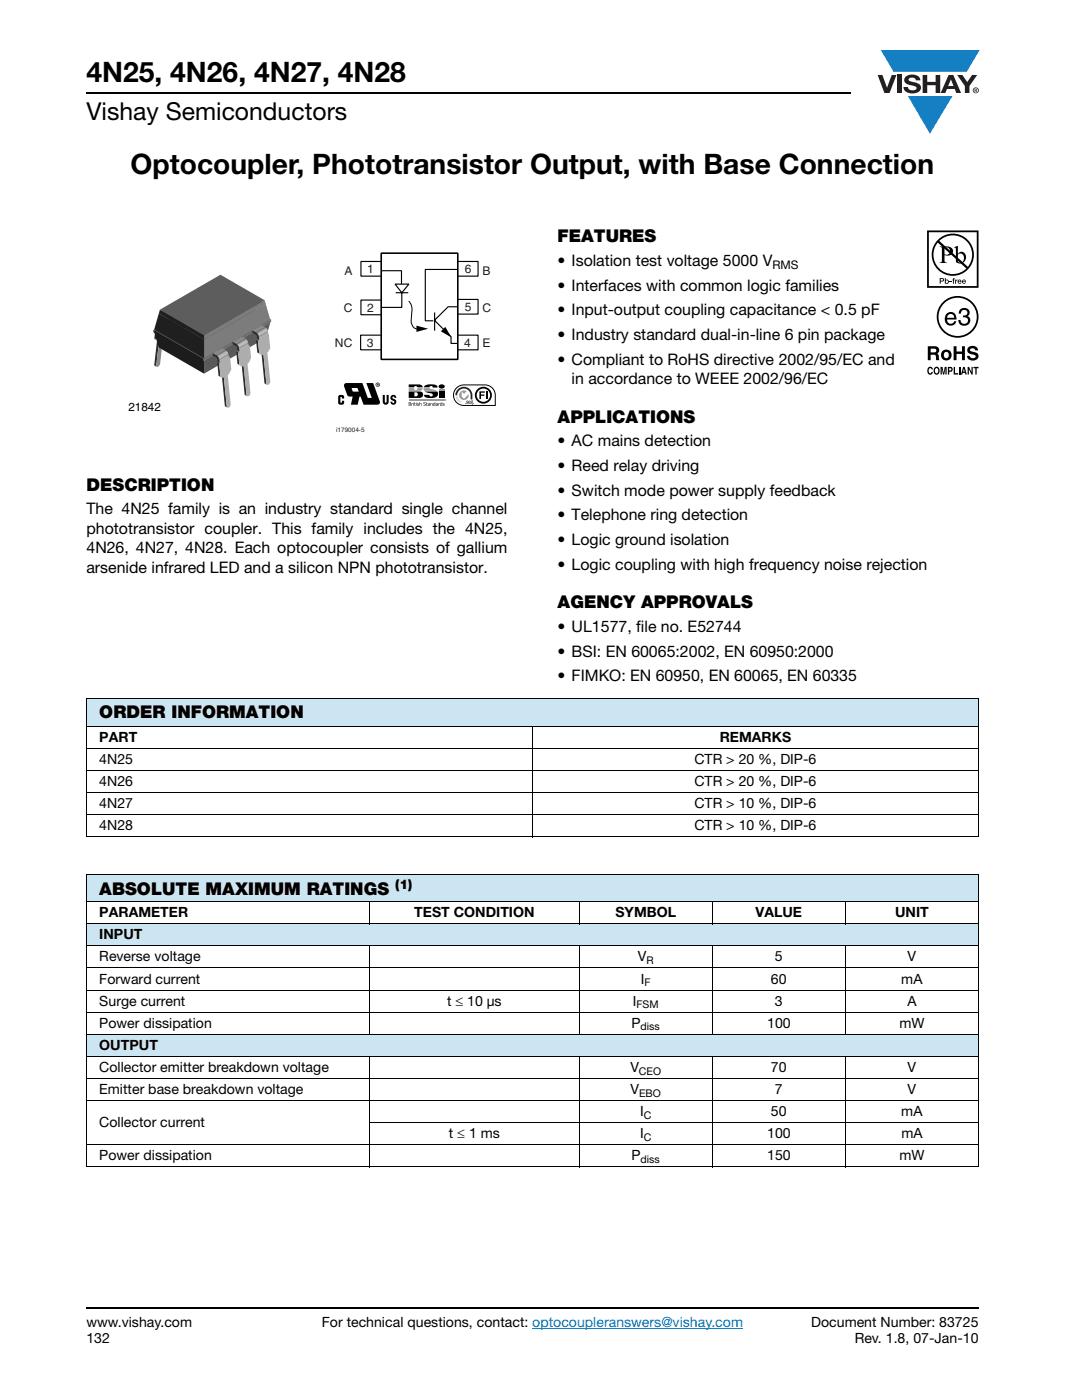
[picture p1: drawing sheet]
<svg xmlns="http://www.w3.org/2000/svg" width="216mm" height="279mm" viewBox="0 0 216 279" stroke-linecap="round" stroke-linejoin="round" font-family="sans-serif">
<g fill="#147fc3">
<path d="M175.8 10h19.7l-2.6 4.4h-3.8h-10.8z"/>
<path d="M181.2 19.2h8.8l-4.4 7.5z"/>
</g>
<g fill="#231f20">
<path d="M175.1 15h1l.9 2.5 .9-2.5h1l-1.4 3.6h-1z"/>
<path d="M179 15h.9v3.6h-.9z"/>
<path d="M180.8 15.3a2.1 2.1 0 0 1 2.7 .3l.1 .4h-.8a.79 .79 0 0 0-.7-.5 .79 .79 0 0 0-.8 .4l.2 .3 1 .2a1.08 1.08 0 0 1 1.3 1.1 1.08 1.08 0 0 1-1.1 1.1 1.73 1.73 0 0 1-2.4-1.2h.9a.96 .96 0 0 0 .8 .6 .96 .96 0 0 0 .9-.4 1.31 1.31 0 0 0-1.2-.6 1.03 1.03 0 0 1-1.1-.6 1.03 1.03 0 0 1 .2-1.1z"/>
<path d="M184.1 15h.9v1.3h1.7v-1.3h.9v3.6h-.9v-1.6h-1.7v1.6h-.9z"/>
<path d="M191 15h1l1 1.4 1-1.4h1l-1.6 2.2v1.4h-.9v-1.4z"/>
<path d="M189.7 15.8l.6 1.4h-1.1zM189.3 15l-1.6 3.6h.9l.4-.8h1.5l.3 .8h1l-1.6-3.6z"/>
<path d="M194.2 18a.5 .5 0 0 1 1 0 .5 .5 0 0 1-1 0zM194.1 18a.6 .6 0 0 0 1.2 0 .6 .6 0 0 0-1.2 0z"/>
<path d="M194.6 17.8h.2v.2h-.2zM194.5 17.7v.7h.1v-.3l.4 .3-.2-.3 .2-.2-.1-.2z"/>
</g>
<path d="M106.2 265.1h42.1" fill="none" stroke="#007ec4" stroke-width=".2"/>
<path d="M17.3 18.6h152.5M17.3 261h178" fill="none" stroke="#000" stroke-width=".36"/>
<path d="M66.8 50.4h32.1v36.2h-32.1z" fill="#fff"/>
<path d="M76.1 50.5h15.2v21.2h-15.2z" fill="none" stroke="#000" stroke-width=".32"/>
<g fill="none" stroke="#000" stroke-width=".23">
<path d="M76.1 52.2h-4.1v2.9h4.1M76.1 54h4v2.7M76.1 59.9h-4.1v2.9h4.1M78.8 56.7h2.8l-1.4 1.7zM79 58.4h2.5M80.2 58.4v2.9h-4.1M91.3 53.8h-6.4v10.2h1.6M91.3 52.2h4.1v2.9h-4.1M91.3 59.8h4.1v2.9h-4.1M76 66.9h-4v2.9h4M86.7 62.4v3.6M91.3 61.2h-1.9l-2.7 2.7 3.3 3.3v1.3h1.3"/>
<path d="M91.3 66.9h4.1v2.9h-4.1"/>
</g>
<path d="M81.6 60.1a3.7 3.7 0 0 1 .5 3.4 1.71 1.71 0 0 0 1.7 2.2l.4 .1" fill="none" stroke="#000" stroke-width=".2"/>
<g fill="#000">
<path d="M67.6 78.9a.63 .63 0 0 1 .8-.1 .63 .63 0 0 1 .3 .7h-.5v-.2h-.3v1h.3v-.3h.5v.5a.67 .67 0 0 1-1.2-.1v-1.2zM78.1 78.9l.4-.1 .5 .3 .1 .3h-.4l-.2-.3-.2 .1 .1 .4a.65 .65 0 0 1 .7 .6l-.1 .3a.6 .6 0 0 1-1 0l-.1-.3h.4l.2 .2 .2-.1-.2-.3a.66 .66 0 0 1-.6-.6zM81.6 76.7h2.1a.67 .67 0 0 1 .7 .6h-1.1l-.3-.2h-.3v.2h-1.1zM83.1 65l2.4 .6-2.4 .6zM84.8 77a2.48 2.48 0 0 1 2.5 .1v.2h-.9l-.2-.2-.2-.1-.3 .3h-1.1zM84.8 78.1h2.5l.1 .3a.89 .89 0 0 1-1.2 1 1.24 1.24 0 0 1-1.6-.6h1.1l.1 .3h.2l.3-.2a.49 .49 0 0 0-.7-.5zM87.6 78.1h1.1v1.3h-1.1zM88 66.1l.9-.9 1.2 2.1zM87.6 76.9a.71 .71 0 0 1 1.2 .2 .66 .66 0 0 1-.7 .4 .66 .66 0 0 1-.6-.4zM88.9 79.7v.2h.1zM76.4 78.8h.4v1.4l.2 .2 .1-.2v-1.4h.5l-.1 1.7a.6 .6 0 0 1-.6 .3 .6 .6 0 0 1-.5-.5zM82.1 80.5h.3l-.2 .1v.4z"/>
<path d="M82.7 80.3l.3 .2h-.2v.4l.2 .1-.3-.1zM83.3 80.5h.3l-.3 .1a.19 .19 0 0 1 .3 .2 .19 .19 0 0 1-.2 .2 .19 .19 0 0 1-.2-.1h.3l-.3-.2zM83.7 80.2l.1 .3h.2l.1 .5-.2-.5-.2 .5zM84.6 80.3h.2l.1 .1a.18 .18 0 0 0-.2-.1 .18 .18 0 0 0-.1 .3 .18 .18 0 0 0 .3 0 .23 .23 0 0 1-.1 .4 .23 .23 0 0 1-.3-.2v.1a.17 .17 0 0 0 .3 0 .17 .17 0 0 0 0-.3 .17 .17 0 0 0-.2 0zM85.1 80.3l.2 .2h-.1v.4l.1 .1-.2-.1zM85.9 80.5h.4v.5l-.2-.5-.2 .5zM87.5 80.5h.3l-.2 .1v.4zM88.4 80.5h.3l-.3 .1a.19 .19 0 0 1 .3 .2 .19 .19 0 0 1-.1 .2 .19 .19 0 0 1-.3-.1h.3l-.2-.2z"/>
<path d="M70.1 77.4h1.2l.3 .8h-1.2zM68.8 76.5l-.1 .6 .6 1.7 .3 .3h.8l-.4 1.7h1.4l.3-1.7h.3l.5 1.7h2.9l.3-.3 .1-.4-1.4-3.7h-1.3l1.1 3h-.8l-1.1-3z"/>
<path d="M75.1 76.8a.32 .32 0 0 1 .6 0 .32 .32 0 0 1-.6 0zM74.9 76.8a.45 .45 0 0 0 .9 0 .45 .45 0 0 0-.9 0z"/>
<path d="M75.3 76.6l.1 .1zM75.2 76.5v.5l.1-.2 .3 .2-.1-.4z"/>
<path d="M82.7 78.3l.6 .1 .1 .3-.3 .4h-.4zM81.6 78.1v1.3h2.1a.67 .67 0 0 0 .7-.7l-.2-.5-.5-.1z"/>
<path d="M88.8 79.8a.11 .11 0 0 1 .2 0 .11 .11 0 0 1-.2 0zM88.8 79.8a.15 .15 0 0 0 .3 0 .15 .15 0 0 0-.3 0z"/>
<path d="M81.6 80.6v.3a.16 .16 0 0 0 .3 0 .16 .16 0 0 0-.1-.3zM81.6 80.4v.2l.3-.1v-.1zM81.6 80.3l.4 .1-.1 .6h-.3z"/>
<path d="M82.5 80.5l.1 .5zM82.5 80.3l.1 .1z"/>
<path d="M83 80.5l.1 .5zM83 80.3l.1 .1z"/>
<path d="M85.5 80.8v.1h.2v-.2zM85.4 80.5h.4v.5l-.2-.1a.21 .21 0 0 1-.2 0 .21 .21 0 0 1 0-.3 .21 .21 0 0 1 .3 0z"/>
<path d="M86.5 80.6a.18 .18 0 0 0 0 .2 .18 .18 0 0 0 .2 .1l.1-.3zM86.5 80.5h.3v-.3v.8v-.1a.25 .25 0 0 1-.4 0 .25 .25 0 0 1 .1-.4z"/>
<path d="M87 80.8l.1 .1h.2v-.2zM87 80.5h.3l.1 .5-.2-.1a.21 .21 0 0 1-.3 0 .21 .21 0 0 1 .1-.3 .21 .21 0 0 1 .3 0z"/>
<path d="M87.9 80.6a.18 .18 0 0 0 0 .2 .18 .18 0 0 0 .2 .1v-.3zM87.9 80.5h.2l.1-.3v.8l-.1-.1a.25 .25 0 0 1-.3 0 .25 .25 0 0 1 .1-.4z"/>
</g>
<path d="M81.6 79.8h7.1" fill="none" stroke="#999" stroke-width=".27"/>
<g fill="#999">
<path d="M87.6 77.7h1.1v.3h-1.1z"/>
<path d="M84.5 77.5h1.2l1.4 .5h-2.4z"/>
<path d="M81.6 77.5h1.1v.3h.4l.2-.3h1.1l-.2 .3-.5 .2h-2.1z"/>
</g>
<g fill="#000">
<path d="M95.7 78.1h1v.3h-.7v.3h.7v.3h-.7v.6h-.3zM96.9 78.1h.3v1.5h-.3z"/>
<path d="M95.1 78.9a1.35 1.35 0 0 1 2.7 0 1.35 1.35 0 0 1-2.7 0zM94.8 78.9a1.69 1.69 0 0 0 3.3 0 1.69 1.69 0 0 0-3.3 0z"/>
</g>
<circle cx="92.6" cy="78.9" r=".96" fill="#999"/>
<path d="M92.3 78.6l.3 .2 .6-.6 .3 .3-.9 .9-.3-.3z" fill="#fff"/>
<path d="M92.3 78.6l.3 .2 .6-.6 .2 .3-.8 .9-.3-.3z" fill="none" stroke="#fff" stroke-width=".32"/>
<path d="M91.4 77.7a1.7 1.7 0 0 1 1.8-.4 1.7 1.7 0 0 1 1.1 1.6v.8h-.4a1.71 1.71 0 0 0-.9-2.1 1.34 1.34 0 0 0-1.8 1.3h-.3v-.5z" fill="#262626"/>
<g fill="#999">
<path d="M91.4 80l.2-.2-.2 .3 .3-.2-.2 .2z"/>
<path d="M91.7 80l.2 .1-.1-.1-.1 .2h.1l-.1 .1z"/>
<path d="M91.9 80.1h.2l-.2 .3z"/>
<path d="M91.1 79l.1 .1zM90.9 79h.3v.1z"/>
<path d="M91.1 79.3h.1zM91 79.3l.3-.1v.2l-.3 .1 .1-.2z"/>
<path d="M91.1 79.6l.2-.1zM91.1 79.5h.3l-.3 .2z"/>
<path d="M91.2 79.8l.3-.1zM91.2 79.8l.3-.1-.2 .2z"/>
</g>
<g fill="#262626">
<path d="M93.1 80h.3v.1h-.2l.2 .2v.2h-.3l-.1-.1h.3l-.2-.2z"/>
<path d="M93.5 80h.3v.1l-.2-.1v.2l.1 .3-.1-.3h.2v.3h-.3z"/>
<path d="M93.9 80h.3v.1h-.2l.2 .2v.2h-.3v-.1h.2l-.2-.2z"/>
</g>
<g fill="#999">
<path d="M94.2 79.9l.1 .8z"/>
<path d="M92.7 80.5l1.8 .1z"/>
</g>
<path d="M91.1 77.4l.9-.5 .6-.1h4.2a2.06 2.06 0 0 1 2 2.1v2h-6.2a2.05 2.05 0 0 1-1.9-1.2 2.05 2.05 0 0 1 .4-2.3z" fill="none" stroke="#000" stroke-width=".2"/>
<path d="M25.6 54.8h28.5v27.8h-28.5z" fill="#fff"/>
<path d="M39.3 63.1l.4 .2-.6 5.3-.4-.3z" fill="#2c2c2c"/>
<path d="M40.9 59.4l.5 .3z" fill="#999"/>
<path d="M38.8 60.7l.4 .2-.3 2.3-.3-.3z" fill="#2c2c2c"/>
<path d="M38.8 60.7l.3-.2 .3 .3-.2 .1z" fill="#999"/>
<path d="M35.3 65.3l.4 .3-.6 5.3-.4-.3z" fill="#2c2c2c"/>
<path d="M39.5 60.3l1.9-1.1-.3 2.9-.7 .8-.6 5.3-.5 .5-.2-.1 .6-5.3-.3 .2-.5-.3 .3-2.3 .2-.1z" fill="#8b8b8b"/>
<path d="M39.1 60l1.9-1.1 .4 .3-1.9 1.1z" fill="#999"/>
<path d="M39.1 60l.4 .3-.1 .5-.3-.3z" fill="#2c2c2c"/>
<path d="M39.5 60.2l1.9-1.1z" fill="#323232"/>
<path d="M39.5 60.2l1.9-1.1z" fill="#3a3a3a"/>
<path d="M39.5 60.2l1.9-1.1z" fill="#414141"/>
<path d="M39.5 60.2l1.9-1z" fill="#484848"/>
<path d="M39.5 60.2l1.9-1z" fill="#4f4f4f"/>
<path d="M39.5 60.2l1.9-1z" fill="#565656"/>
<path d="M39.5 60.2l1.9-1z" fill="#5d5d5d"/>
<path d="M39.5 60.3l1.9-1.1z" fill="#646464"/>
<path d="M39.5 60.3l1.9-1.1z" fill="#6c6c6c"/>
<path d="M39.5 60.3l1.9-1.1z" fill="#737373"/>
<path d="M39.5 60.3l1.9-1.1z" fill="#7a7a7a"/>
<path d="M39.5 60.3l1.9-1.1z" fill="#818181"/>
<path d="M39.5 60.3l1.9-1.1z" fill="#888"/>
<path d="M39.5 60.3l1.9-1.1z" fill="#8f8f8f"/>
<path d="M39.1 59.9l.5 .3-.1 .1z" fill="#2c2c2c"/>
<path d="M39.3 59.7l2-1.1z" fill="#323232"/>
<path d="M39.4 59.7l1.9-1.1z" fill="#3a3a3a"/>
<path d="M39.4 59.7l1.9-1.1z" fill="#414141"/>
<path d="M39.5 59.7l1.9-1.1z" fill="#484848"/>
<path d="M39.5 59.7l1.9-1.1z" fill="#4f4f4f"/>
<path d="M39.5 59.7l1.9-1.1z" fill="#565656"/>
<path d="M39.5 59.7l1.9-1.1z" fill="#5d5d5d"/>
<path d="M39.6 59.7l1.9-1z" fill="#646464"/>
<path d="M39.6 59.7l1.9-1z" fill="#6c6c6c"/>
<path d="M39.6 59.7l1.9-1z" fill="#737373"/>
<path d="M39.6 59.8l1.9-1.1z" fill="#7a7a7a"/>
<path d="M39.7 59.8l1.8-1.1 .8 .4-1.9 1.1z" fill="#878787"/>
<path d="M40.4 60.2l1.9-1.1v.5l-1.9 1z" fill="#9e9e9e"/>
<path d="M39.2 59.7l.5 .1 .7 .4v.4l-1.3-.7z" fill="#2c2c2c"/>
<g fill="#999">
<path d="M37 61.7l.2-.1 .4 .3-.2 .1z"/>
<path d="M34.9 62.9l.2-.1 .4 .3-.2 .1z"/>
</g>
<g fill="#2c2c2c">
<path d="M34.9 62.9l.4 .3-.3 2.3-.4-.3z"/>
<path d="M31.4 67.6l.4 .3-.6 5.3-.4-.3z"/>
</g>
<path d="M35.2 62.3l1.8-1.1 .4 .3-1.9 1.1z" fill="#999"/>
<path d="M35.5 62.6l1.9-1.1v.5l.2-.1-.3 2.2-.8 1.1-.6 5.2-.6 .6-.2-.1 .6-5.3-.2 .1-.5-.2 .3-2.3 .2-.1z" fill="#8b8b8b"/>
<path d="M35.2 62.3l.3 .3v.5l-.4-.3z" fill="#2c2c2c"/>
<path d="M35.6 62.5l1.9-1.1z" fill="#323232"/>
<path d="M35.6 62.5l1.8-1.1z" fill="#3a3a3a"/>
<path d="M35.6 62.5l1.8-1.1z" fill="#414141"/>
<path d="M35.6 62.5l1.8-1.1z" fill="#484848"/>
<path d="M35.6 62.5l1.8-1.1z" fill="#4f4f4f"/>
<path d="M35.6 62.5l1.8-1.1z" fill="#565656"/>
<path d="M35.6 62.5l1.8-1z" fill="#5d5d5d"/>
<path d="M35.6 62.5l1.8-1z" fill="#646464"/>
<path d="M35.5 62.5l1.9-1z" fill="#6c6c6c"/>
<path d="M35.5 62.5l1.9-1z" fill="#737373"/>
<path d="M35.5 62.6l1.9-1.1z" fill="#7a7a7a"/>
<path d="M35.5 62.6l1.9-1.1z" fill="#818181"/>
<path d="M35.5 62.6l1.9-1.1z" fill="#888"/>
<path d="M35.5 62.6l1.9-1.1z" fill="#8f8f8f"/>
<path d="M35.2 62.2l.5 .3-.2 .1z" fill="#2c2c2c"/>
<path d="M35.3 62l2-1.1z" fill="#323232"/>
<path d="M35.4 62l1.9-1.1z" fill="#3a3a3a"/>
<path d="M35.5 62l1.9-1.1z" fill="#414141"/>
<path d="M35.5 62l1.9-1.1z" fill="#484848"/>
<path d="M35.5 62l1.9-1.1z" fill="#4f4f4f"/>
<path d="M35.6 62l1.9-1.1z" fill="#565656"/>
<path d="M35.6 62l1.9-1.1z" fill="#5d5d5d"/>
<path d="M35.6 62l1.9-1.1z" fill="#646464"/>
<path d="M35.6 62l1.9-1.1z" fill="#6c6c6c"/>
<path d="M35.7 62l1.9-1z" fill="#737373"/>
<path d="M35.7 62l1.9-1z" fill="#7a7a7a"/>
<path d="M35.3 62h.4l.7 .5v.4l-1.2-.7z" fill="#2c2c2c"/>
<path d="M35.7 62l1.9-1 .7 .4-1.9 1.1z" fill="#878787"/>
<path d="M36.4 62.5l1.9-1.1v.4l-1.9 1.1z" fill="#9e9e9e"/>
<g fill="#999">
<path d="M33 64l.2-.1 .4 .3-.2 .1z"/>
<path d="M31.1 65.1l.4 .3z"/>
</g>
<path d="M31.1 65.1l.4 .3-.3 2.4-.4-.2z" fill="#2c2c2c"/>
<path d="M31.6 64.9l1.9-1.1-.1 .5 .2-.1-.2 2.2-.9 1-.6 5.3-.5 .6-.2-.1 .6-5.3-.3 .1-.3-.2z" fill="#8b8b8b"/>
<path d="M31.2 64.6l1.9-1.1 .4 .3-1.9 1.1z" fill="#999"/>
<path d="M31.2 64.6l.4 .3-.1 .5-.4-.3z" fill="#2c2c2c"/>
<path d="M31.6 64.8l1.9-1.1z" fill="#323232"/>
<path d="M31.6 64.8l1.9-1.1z" fill="#3a3a3a"/>
<path d="M31.6 64.8l1.9-1.1z" fill="#414141"/>
<path d="M31.6 64.8l1.9-1.1z" fill="#484848"/>
<path d="M31.6 64.8l1.9-1.1z" fill="#4f4f4f"/>
<path d="M31.6 64.8l1.9-1.1z" fill="#565656"/>
<path d="M31.6 64.8l1.9-1.1z" fill="#5d5d5d"/>
<path d="M31.6 64.8l1.9-1.1z" fill="#646464"/>
<path d="M31.6 64.8l1.9-1.1z" fill="#6c6c6c"/>
<path d="M31.6 64.8l1.9-1z" fill="#737373"/>
<path d="M31.6 64.8l1.9-1z" fill="#7a7a7a"/>
<path d="M31.6 64.8l1.9-1z" fill="#818181"/>
<path d="M31.6 64.9l1.9-1.1z" fill="#888"/>
<path d="M31.6 64.9l1.9-1.1z" fill="#8f8f8f"/>
<path d="M31.2 64.5l.5 .3-.1 .1z" fill="#2c2c2c"/>
<path d="M31.4 64.3l1.9-1.1z" fill="#323232"/>
<path d="M31.5 64.3l1.9-1.1z" fill="#3a3a3a"/>
<path d="M31.5 64.3l1.9-1.1z" fill="#414141"/>
<path d="M31.6 64.3l1.9-1.1z" fill="#484848"/>
<path d="M31.6 64.3l1.9-1.1z" fill="#4f4f4f"/>
<path d="M31.6 64.3l1.9-1.1z" fill="#565656"/>
<path d="M31.6 64.3l1.9-1.1z" fill="#5d5d5d"/>
<path d="M31.7 64.3l1.9-1.1z" fill="#646464"/>
<path d="M31.7 64.3l1.9-1.1z" fill="#6c6c6c"/>
<path d="M31.7 64.3l1.9-1.1z" fill="#737373"/>
<path d="M31.7 64.3l1.9-1.1z" fill="#7a7a7a"/>
<path d="M31.7 64.3l1.9-1.1 .8 .5-1.9 1.1z" fill="#878787"/>
<path d="M31.3 64.3h.4l.8 .5v.4l-1.3-.7z" fill="#2c2c2c"/>
<path d="M32.5 64.8l1.9-1.1v.4l-1.9 1.1z" fill="#9e9e9e"/>
<path d="M40.7 72l13.2-7.7-.9 3.2-12.3 7.1z" fill="#5b5b5b"/>
<path d="M30.8 66.2l13.2-7.6 9.9 5.7-13.2 7.7z" fill="#5d5d5d"/>
<path d="M30.8 66.2l9.9 5.8v2.6l-9-5.3z" fill="#1c1c1c"/>
<path d="M30.6 65.8l13.5-7.8 10 5.8-13.5 7.8z" fill="#5d5d5d"/>
<path d="M30.6 65.8l10 5.8v.4l-10-5.7z" fill="#1c1c1c"/>
<path d="M40.7 67.7l12.3-7.1 .9 3.3-13.2 7.6z" fill="#7c7c7c"/>
<path d="M40.6 71.6l13.5-7.8v.4l-13.5 7.8z" fill="#6e6e6e"/>
<path d="M31.7 62.5l9 5.2v3.8l-9.9-5.7z" fill="#1f1f1f"/>
<path d="M31.7 62.5l12.3-7.1 9 5.2-12.3 7.1z" fill="#5d5d5d"/>
<path d="M44.9 81.1l.6 .3z" fill="#2b2b2b"/>
<path d="M44.3 75.1l.4 .2 .6 6-.4-.2z" fill="#2c2c2c"/>
<path d="M43.6 75l.8 .4z" fill="#2b2b2b"/>
<path d="M45.3 71.1l.2-.1 .4 .2-.2 .1z" fill="#737373"/>
<path d="M43.3 72.3l.4 .1 .3 2.8-.4-.2z" fill="#2c2c2c"/>
<path d="M43.3 72.3l.5 .1z" fill="#737373"/>
<path d="M42.5 70.5l1.8-1.1 .8 .5-1.9 1z" fill="#878787"/>
<path d="M43.4 71.7l1.8-1.1 .4 .1-1.9 1.1z" fill="#737373"/>
<path d="M43.7 71.8l1.9-1.1 .1 .6 .2-.1 .3 2.5-.5 1-.3 .1 .6 6-.2 .4-.3 .2-.2-.1-.6-6-.3 .1-.4-.2z" fill="#adadad"/>
<path d="M43.4 71.7l.3 .1 .1 .6-.4-.2z" fill="#2c2c2c"/>
<path d="M43.2 70.9l1.9-1z" fill="#7a7a7a"/>
<path d="M43.2 70.9l1.9-1z" fill="#818181"/>
<path d="M43.2 71l1.9-1.1z" fill="#888"/>
<path d="M43.3 71l1.8-1.1z" fill="#8f8f8f"/>
<path d="M43.3 71l1.9-1.1z" fill="#969696"/>
<path d="M43.3 71l1.9-1.1z" fill="#9e9e9e"/>
<path d="M43.3 71l1.9-1z" fill="#a5a5a5"/>
<path d="M43.3 71l1.9-1z" fill="#acacac"/>
<path d="M43.4 71.1l1.8-1.1z" fill="#b3b3b3"/>
<path d="M43.4 71.1l1.9-1.1z" fill="#bababa"/>
<path d="M43.4 71.1l1.9-1.1z" fill="#c1c1c1"/>
<path d="M43.4 71.1l1.9-1.1z" fill="#c8c8c8"/>
<path d="M43.4 71.1l1.9-1z" fill="#d0d0d0"/>
<path d="M43.4 71.1l1.9-1z" fill="#d7d7d7"/>
<path d="M43.4 71.1l1.9-1z" fill="#dedede"/>
<path d="M43.5 71.2l1.8-1.1z" fill="#e2e2e2"/>
<path d="M43.5 71.2l1.8-1.1z" fill="#e4e4e4"/>
<path d="M43.5 71.2l1.9-1.1z" fill="#e6e6e6"/>
<path d="M43.5 71.2l1.9-1.1z" fill="#e7e7e7"/>
<path d="M43.5 71.2l1.9-1.1z" fill="#e8e8e8"/>
<path d="M43.5 71.2l1.9-1z" fill="#e9e9e9"/>
<path d="M43.5 71.2l1.9-1z" fill="#eaeaea"/>
<path d="M43.5 71.2l1.9-1z" fill="#ebebeb"/>
<path d="M43.5 71.3l1.9-1.1z" fill="#ececec"/>
<path d="M43.6 71.3l1.8-1z" fill="#ededed"/>
<path d="M43.6 71.3l1.9-1z" fill="#eee"/>
<path d="M43.6 71.4l1.9-1.1z" fill="#ededed"/>
<g fill="#ececec">
<path d="M43.6 71.4l1.9-1z"/>
<path d="M43.6 71.5l1.9-1.1z"/>
</g>
<path d="M43.7 71.5l1.8-1.1z" fill="#ebebeb"/>
<path d="M43.7 71.5l1.8-1.1z" fill="#eaeaea"/>
<path d="M43.7 71.5l1.8-1.1z" fill="#e9e9e9"/>
<path d="M43.7 71.5l1.8-1z" fill="#e8e8e8"/>
<path d="M43.7 71.5l1.8-1z" fill="#e7e7e7"/>
<path d="M43.7 71.6l1.9-1.1z" fill="#e6e6e6"/>
<path d="M43.7 71.6l1.9-1.1z" fill="#e4e4e4"/>
<path d="M43.7 71.6l1.9-1.1z" fill="#e2e2e2"/>
<path d="M43.7 71.6l1.9-1.1z" fill="#dedede"/>
<path d="M43.7 71.6l1.9-1z" fill="#d7d7d7"/>
<path d="M43.7 71.7l1.9-1.1z" fill="#d0d0d0"/>
<path d="M43.7 71.7l1.9-1.1z" fill="#c8c8c8"/>
<path d="M43.7 71.7l1.9-1.1z" fill="#c1c1c1"/>
<path d="M43.7 71.7l1.9-1.1z" fill="#bababa"/>
<path d="M43.7 71.7l1.9-1z" fill="#b3b3b3"/>
<path d="M43.7 71.8l1.9-1.1z" fill="#acacac"/>
<path d="M43.7 71.8l1.9-1.1z" fill="#a5a5a5"/>
<path d="M42.5 70.5a1.7 1.7 0 0 1 1.2 1.3l-1.2-.8z" fill="#2c2c2c"/>
<g fill="#1f1f1f">
<path d="M31.9 61.8l2.8 1.6v.8l-3-1.7z"/>
<path d="M35.3 63.8l2.7 1.5v.9l-2.9-1.7z"/>
<path d="M34 63l2.8 1.6v.9l-3-1.7z"/>
</g>
<path d="M40.7 66.9l12.1-7 .2 .7-12.3 7.1z" fill="#7c7c7c"/>
<path d="M38 65.3l2.7 1.6v.8l-2.9-1.7z" fill="#1f1f1f"/>
<path d="M31.9 61.8l12.1-7 8.8 5.1-12.1 7z" fill="#5d5d5d"/>
<path d="M52.8 76.5l.6 .3z" fill="#2b2b2b"/>
<path d="M52.2 70.6l.4 .1 .6 6-.4-.2z" fill="#2c2c2c"/>
<path d="M53.2 66.6l.4 .1z" fill="#737373"/>
<path d="M51.3 70.3l1 .6z" fill="#2b2b2b"/>
<path d="M51.1 67.8l.4 .2 .2 2.5-.4-.2z" fill="#2c2c2c"/>
<path d="M51.1 67.8l.2-.1 .4 .1-.2 .2z" fill="#737373"/>
<path d="M50.4 65.9l1.8-1 .8 .4-1.9 1.1z" fill="#878787"/>
<path d="M51.3 67.1l1.8-1.1 .4 .2-1.9 1.1z" fill="#737373"/>
<path d="M51.6 67.3l1.9-1.1 .4 3.2-.3 .7-.3 .2 .6 5.9-.2 .5-.3 .1-.2-.1-.6-6-.3 .2-.6-.4-.2-2.5 .2-.2z" fill="#adadad"/>
<path d="M51.3 67.1l.3 .2 .1 .5-.4-.1z" fill="#2c2c2c"/>
<path d="M51.1 66.4l1.9-1.1z" fill="#7a7a7a"/>
<path d="M51.1 66.4l1.9-1.1z" fill="#818181"/>
<path d="M51.1 66.4l1.9-1.1z" fill="#888"/>
<path d="M51.2 66.4l1.8-1.1z" fill="#8f8f8f"/>
<path d="M51.2 66.4l1.9-1z" fill="#969696"/>
<path d="M51.2 66.4l1.9-1z" fill="#9e9e9e"/>
<path d="M51.2 66.5l1.9-1.1z" fill="#a5a5a5"/>
<path d="M51.2 66.5l1.9-1.1z" fill="#acacac"/>
<path d="M51.3 66.5l1.8-1.1z" fill="#b3b3b3"/>
<path d="M51.3 66.5l1.9-1.1z" fill="#bababa"/>
<path d="M51.3 66.5l1.9-1z" fill="#c1c1c1"/>
<path d="M51.3 66.5l1.9-1z" fill="#c8c8c8"/>
<path d="M51.3 66.6l1.9-1.1z" fill="#d0d0d0"/>
<path d="M51.3 66.6l1.9-1.1z" fill="#d7d7d7"/>
<path d="M51.3 66.6l1.9-1.1z" fill="#dedede"/>
<path d="M51.4 66.6l1.8-1.1z" fill="#e2e2e2"/>
<path d="M51.4 66.6l1.8-1.1z" fill="#e4e4e4"/>
<path d="M51.4 66.6l1.9-1z" fill="#e6e6e6"/>
<path d="M51.4 66.6l1.9-1z" fill="#e7e7e7"/>
<path d="M51.4 66.6l1.9-1z" fill="#e8e8e8"/>
<path d="M51.4 66.7l1.9-1.1z" fill="#e9e9e9"/>
<path d="M51.4 66.7l1.9-1.1z" fill="#eaeaea"/>
<path d="M51.4 66.7l1.9-1.1z" fill="#ebebeb"/>
<g fill="#ececec">
<path d="M51.4 66.7l1.9-1.1z"/>
<path d="M51.4 66.7l1.9-1z"/>
</g>
<path d="M51.5 66.7l1.8-1z" fill="#ededed"/>
<path d="M51.5 66.8l1.9-1.1z" fill="#eee"/>
<path d="M51.5 66.9l1.9-1.1z" fill="#ededed"/>
<path d="M51.5 66.9l1.9-1.1z" fill="#ececec"/>
<path d="M51.6 66.9l1.8-1.1z" fill="#ebebeb"/>
<path d="M51.6 66.9l1.8-1z" fill="#eaeaea"/>
<path d="M51.6 67l1.8-1.1z" fill="#e9e9e9"/>
<path d="M51.6 67l1.8-1.1z" fill="#e8e8e8"/>
<path d="M51.6 67l1.8-1.1z" fill="#e7e7e7"/>
<path d="M51.6 67l1.9-1.1z" fill="#e6e6e6"/>
<path d="M51.6 67l1.9-1.1z" fill="#e4e4e4"/>
<path d="M51.6 67l1.9-1z" fill="#e2e2e2"/>
<path d="M51.6 67.1l1.9-1.1z" fill="#dedede"/>
<path d="M51.6 67.1l1.9-1.1z" fill="#d7d7d7"/>
<path d="M51.6 67.1l1.9-1.1z" fill="#d0d0d0"/>
<path d="M51.6 67.1l1.9-1.1z" fill="#c8c8c8"/>
<path d="M51.6 67.1l1.9-1z" fill="#c1c1c1"/>
<path d="M51.6 67.2l1.9-1.1z" fill="#bababa"/>
<path d="M51.6 67.2l1.9-1.1z" fill="#b3b3b3"/>
<path d="M51.6 67.2l1.9-1.1z" fill="#acacac"/>
<path d="M51.6 67.2l1.9-1z" fill="#a5a5a5"/>
<path d="M50.4 65.9a1.7 1.7 0 0 1 1.2 1.4l-1.2-.9z" fill="#2c2c2c"/>
<path d="M48.8 78.8l.7 .3z" fill="#2b2b2b"/>
<path d="M48.2 72.8l.4 .2 .6 6-.4-.2z" fill="#2c2c2c"/>
<path d="M49.2 68.9l.3-.2 .3 .2-.2 .1z" fill="#737373"/>
<path d="M47.4 72.6l1 .5z" fill="#2b2b2b"/>
<path d="M47.1 70.1l.4 .1 .3 2.6-.4-.2z" fill="#2c2c2c"/>
<path d="M47.1 70.1l.3-.2 .3 .2-.2 .1z" fill="#737373"/>
<path d="M46.4 68.2l1.9-1.1 .7 .5-1.8 1.1z" fill="#878787"/>
<path d="M47.3 69.4l1.9-1.1 .4 .2-1.9 1z" fill="#737373"/>
<path d="M47.7 69.5l1.9-1v.5l.2-.1 .3 2.6-.5 .9-.2 .2 .6 5.9-.2 .4-.3 .2-.3-.1-.6-6-.2 .1-.6-.3-.3-2.6 .2-.1z" fill="#adadad"/>
<path d="M47.3 69.4l.4 .1v.6l-.3-.2z" fill="#2c2c2c"/>
<path d="M47.2 68.7l1.8-1.1z" fill="#7a7a7a"/>
<path d="M47.2 68.7l1.9-1.1z" fill="#818181"/>
<path d="M47.2 68.7l1.9-1.1z" fill="#888"/>
<path d="M47.2 68.7l1.9-1.1z" fill="#8f8f8f"/>
<path d="M47.2 68.7l1.9-1.1z" fill="#969696"/>
<path d="M47.2 68.7l1.9-1z" fill="#9e9e9e"/>
<path d="M47.3 68.7l1.9-1z" fill="#a5a5a5"/>
<path d="M47.3 68.8l1.9-1.1z" fill="#acacac"/>
<path d="M47.3 68.8l1.9-1.1z" fill="#b3b3b3"/>
<path d="M47.3 68.8l1.9-1.1z" fill="#bababa"/>
<path d="M47.3 68.8l1.9-1.1z" fill="#c1c1c1"/>
<path d="M47.4 68.8l1.8-1z" fill="#c8c8c8"/>
<path d="M47.4 68.8l1.8-1z" fill="#d0d0d0"/>
<path d="M47.4 68.8l1.9-1z" fill="#d7d7d7"/>
<path d="M47.4 68.9l1.9-1.1z" fill="#dedede"/>
<path d="M47.4 68.9l1.9-1.1z" fill="#e2e2e2"/>
<path d="M47.4 68.9l1.9-1.1z" fill="#e4e4e4"/>
<path d="M47.4 68.9l1.9-1.1z" fill="#e6e6e6"/>
<path d="M47.4 68.9l1.9-1.1z" fill="#e7e7e7"/>
<path d="M47.4 68.9l1.9-1z" fill="#e8e8e8"/>
<path d="M47.5 68.9l1.8-1z" fill="#e9e9e9"/>
<path d="M47.5 69l1.8-1.1z" fill="#eaeaea"/>
<path d="M47.5 69l1.9-1.1z" fill="#ebebeb"/>
<path d="M47.5 69l1.9-1.1z" fill="#ececec"/>
<path d="M47.5 69l1.9-1z" fill="#ededed"/>
<path d="M47.5 69.1l1.9-1.1z" fill="#eee"/>
<path d="M47.6 69.1l1.8-1z" fill="#ededed"/>
<path d="M47.6 69.2l1.9-1.1z" fill="#ececec"/>
<path d="M47.6 69.2l1.9-1.1z" fill="#ebebeb"/>
<path d="M47.6 69.2l1.9-1.1z" fill="#eaeaea"/>
<path d="M47.6 69.2l1.9-1z" fill="#e9e9e9"/>
<path d="M47.6 69.3l1.9-1.1z" fill="#e8e8e8"/>
<path d="M47.6 69.3l1.9-1.1z" fill="#e7e7e7"/>
<path d="M47.6 69.3l1.9-1.1z" fill="#e6e6e6"/>
<path d="M47.6 69.3l1.9-1.1z" fill="#e4e4e4"/>
<path d="M47.6 69.3l1.9-1.1z" fill="#e2e2e2"/>
<path d="M47.7 69.3l1.8-1z" fill="#dedede"/>
<path d="M47.7 69.4l1.8-1.1z" fill="#d7d7d7"/>
<path d="M47.7 69.4l1.8-1.1z" fill="#d0d0d0"/>
<path d="M47.7 69.4l1.8-1.1z" fill="#c8c8c8"/>
<path d="M47.7 69.4l1.8-1.1z" fill="#c1c1c1"/>
<path d="M47.7 69.4l1.8-1z" fill="#bababa"/>
<path d="M47.7 69.5l1.9-1.1z" fill="#b3b3b3"/>
<path d="M47.7 69.5l1.9-1.1z" fill="#acacac"/>
<path d="M47.7 69.5l1.9-1.1z" fill="#a5a5a5"/>
<path d="M46.4 68.2a1.7 1.7 0 0 1 1.3 1.3l-1.3-.8z" fill="#2c2c2c"/>
<path d="M185 46h10.3v28.8h-10.3z" fill="#fff"/>
<g fill="#000">
<path d="M189.5 56.1h.4v.2h-.4zM190.2 55.5h.3l-.2 .2 .2 .1v.1h-.2v.7h-.1v-.7h-.2zM190.6 55.8h.2v.2l.3-.2v.2h-.3v.6h-.2zM185.2 73.4l.4-.2 .3 .1 .2 .4-.6-.2a.66 .66 0 0 0 .1 1l.3-.3h.2a.54 .54 0 0 1-.4 .6 .54 .54 0 0 1-.6-.5zM187.7 73.2h.4l.2 1.2 .2-1.2h.4v1.5h-.3v-1.2l-.2 1.2h-.2l-.3-1.2v1.2h-.2zM190.3 73.2h.3v1.3h.6v.2h-.9zM190.3 69.1h.6v1.1h1.1v-1.1h.5v2.8h-.5v-1.3h-1.1v1.3h-.6zM191.3 73.2h.3v1.5h-.3zM191.6 61.7a1.07 1.07 0 0 1 1.3-.1 1.07 1.07 0 0 1 .5 1.1l-.4 .4a1.06 1.06 0 0 1 .5 1.4 1.06 1.06 0 0 1-1.4 .5l-.2-.1a1.02 1.02 0 0 1-.7-1h.5a.71 .71 0 0 0 .9 .7 .71 .71 0 0 0 .3-1.2l-.7-.1v-.3a.59 .59 0 0 0 .8-.4 .59 .59 0 0 0-.6-.8 .66 .66 0 0 0-.7 .8h-.4zM193.3 69.2a1.15 1.15 0 0 1 1.9 .7h-.6v-.1a.68 .68 0 0 0-1-.2v.4l.2 .1a1.29 1.29 0 0 1 1.5 .9 1.17 1.17 0 0 1-1.2 1 1.17 1.17 0 0 1-1.1-1h.5l.1 .2a.67 .67 0 0 0 1.1-.1l-.3-.3-.5-.1a.82 .82 0 0 1-.9-.5 .82 .82 0 0 1 .3-1zM193.1 73.2h.3l.5 1.1v-1.1h.2v1.5h-.3l-.5-1v1h-.2zM194.2 73.2h1.1v.3h-.4v1.2h-.3v-1.2h-.4z"/>
<path d="M187.4 48.1a3.9 3.9 0 0 1 5.3-.1 3.9 3.9 0 0 1 .4 5.3zM187.1 48.4l5.7 5.2a3.9 3.9 0 0 1-5.3 .1 3.9 3.9 0 0 1-.4-5.3zM185.9 50.8a4.2 4.2 0 0 0 8.4 0 4.2 4.2 0 0 0-8.4 0z"/>
<path d="M187.7 55.7v.3h.4v-.3zM187.5 55.5l.7 .1 .2 .2-.2 .3-.5 .1v.4h-.2z"/>
<path d="M188.5 49.4v1.3a.75 .75 0 0 0 1.1-.6 .75 .75 0 0 0-1.1-.7zM187.5 49.2a2.81 2.81 0 0 1 2.4 .3 .97 .97 0 0 1 0 1.2 .97 .97 0 0 1-1.2 .3l-.2-.1v1.1v.2l.5 .3h-1.5l.3-.1 .1-.4v-2.3v-.3z"/>
<path d="M188.7 56.2a.26 .26 0 0 0 .5 0 .26 .26 0 0 0-.5 0zM188.5 55.5h.2v.4a.38 .38 0 0 1 .5 .1 .38 .38 0 0 1 0 .5 .38 .38 0 0 1-.5 0l-.2 .1z"/>
<path d="M191.1 50.8v1.4l.2 .1a.72 .72 0 0 0 .8 0 .72 .72 0 0 0 .3-.8 .72 .72 0 0 0-.4-.8 .72 .72 0 0 0-.9 .1zM190.4 49.4l.7-.3v1.6a.89 .89 0 0 1 1.1-.4 .89 .89 0 0 1 .6 1 1.23 1.23 0 0 1-.7 1.2 1.23 1.23 0 0 1-1.4-.2v-2.7z"/>
<path d="M191.3 56v.1h.4l-.2-.2zM191.3 55.8l.4 .1 .2 .4h-.6v.1h.5a.42 .42 0 0 1-.6 .1 .42 .42 0 0 1 .1-.7z"/>
<path d="M192.2 56l-.1 .1h.4l-.2-.2zM192.1 55.8l.5 .1 .1 .4h-.6l.1 .1h.5a.42 .42 0 0 1-.7 .1 .42 .42 0 0 1 .1-.7z"/>
<path d="M185.3 46.3h9.6v10.8h-9.6zM185 46v11.4h10.3v-11.4z"/>
<path d="M185.7 69.6v.7h.9a.39 .39 0 0 0 .1-.7zM185.1 69.1h1.4a.79 .79 0 0 1 .8 .4 .79 .79 0 0 1-.1 .9l-.2 .2a.98 .98 0 0 1 .4 1.1l.1 .2h-.7l-.2-1.1h-.9v1.1h-.6z"/>
<path d="M186.7 73.5a.64 .64 0 0 0 .2 1h.1a.64 .64 0 0 0-.1-1zM186.5 73.3l.2-.1a.56 .56 0 0 1 .7 .4 .82 .82 0 0 1-.5 1.2h-.2a.89 .89 0 0 1-.2-1.5z"/>
<path d="M187.3 63.2a3.8 3.8 0 0 1 7.6 0 3.8 3.8 0 0 1-7.6 0zM186.9 63.2a4.2 4.2 0 0 0 8.4 0 4.2 4.2 0 0 0-8.4 0z"/>
<path d="M188.6 70.3a.63 .63 0 0 0-.3 .8 .63 .63 0 0 0 .8 .3 .63 .63 0 0 0 .2-.8 .63 .63 0 0 0-.7-.3zM187.8 70.9a1.09 1.09 0 0 1 2.1 0 1.09 1.09 0 0 1-2.1 0z"/>
<path d="M189.4 73.5v.4l.4-.1v-.3zM189.1 73.2h.6a.5 .5 0 0 1 .4 .5 .5 .5 0 0 1-.4 .5h-.3v.5h-.3z"/>
<path d="M189.2 62.9l-.2 .5h1.4a.7 .7 0 0 0-.4-.7 .7 .7 0 0 0-.8 .2zM188.9 62.5a1.18 1.18 0 0 1 1.5-.1 1.18 1.18 0 0 1 .5 1.4h-1.9a.73 .73 0 0 0 .5 .8 .73 .73 0 0 0 .9-.5h.4a1.21 1.21 0 0 1-1.6 .8 1.21 1.21 0 0 1-.6-1.7z"/>
<path d="M192.3 73.6l-.1 .6h.3zM192.2 73.2h.3l.4 1.5h-.3v-.3h-.5l-.1 .3h-.3z"/>
</g>
<path d="M17.3 139.5h178v5.5h-178z" fill="#cce5f3"/>
<g fill="#fff">
<path d="M17.3 145h89v4.4h-89z"/>
<path d="M106.3 145h89v4.4h-89z"/>
</g>
<path d="M17.3 174.4h178v5.5h-178z" fill="#cce5f3"/>
<g fill="#fff">
<path d="M17.3 179.9h56.5v4.5h-56.5z"/>
<path d="M73.8 179.9h41.7v4.5h-41.7z"/>
<path d="M115.5 179.9h26.6v4.5h-26.6z"/>
<path d="M142.1 179.9h26.6v4.5h-26.6z"/>
<path d="M168.7 179.9h26.6v4.5h-26.6z"/>
</g>
<g fill="#cce5f3">
<path d="M17.3 184.4h178v4.4h-178z"/>
<path d="M17.3 206.4h178v4.4h-178z"/>
</g>
<g fill="none" stroke="#000" stroke-width=".2">
<path d="M17.2 139.5h178.1M17.3 139.6v27.3M195.3 139.6v27.3M17.2 145h178.1M17.2 149.4h178.1M17.2 153.8h178.1M17.2 158.2h178.1M106.3 144.9v22.2M17.2 162.6h178.1M17.2 167h178.1M17.2 174.4h178.1M17.2 179.9h178.1"/>
<path d="M17.3 174.5v58.3M73.8 179.9v4.5M115.5 179.9v4.5M142.1 179.9v4.5M168.7 179.9v4.5M195.3 174.5v58.3M17.2 184.4h178.1M17.2 188.8h178.1M17.2 193.2h178.1M17.2 197.6h178.1M73.8 188.7v17.8M115.5 188.7v17.8"/>
<path d="M142.1 188.7v17.8M168.7 188.7v17.8M17.2 202h178.1M17.2 206.4h178.1M17.2 210.8h178.1M17.2 215.2h178.1M17.2 219.6h178.1M73.8 210.7v22.3M115.5 210.7v22.3M142.1 210.7v22.3M168.7 210.7v22.3M17.2 228.5h178.1"/>
<path d="M17.2 232.9h178.1M73.7 224h121.6"/>
</g>
<g font-size="5.6">
<text x="17.3" y="16.4">4N25, 4N26, 4N27, 4N28</text>
<text x="26.1" y="34.8">Optocoupler, Phototransistor Output, with Base Connection</text>
</g>
<text font-size="4.9" x="17.3" y="24">Vishay Semiconductors</text>
<g font-size="3.5">
<text x="111.3" y="48.3">FEATURES</text>
<text x="111.3" y="84.3">APPLICATIONS</text>
<text x="17.3" y="97.9">DESCRIPTION</text>
<text x="111.3" y="121.4">AGENCY APPROVALS</text>
<text x="19.8" y="143.3">ORDER INFORMATION</text>
<text x="19.8" y="178.6">ABSOLUTE MAXIMUM RATINGS</text>
</g>
<g font-size="3.2">
<text x="111.3" y="53">• Isolation test voltage 5000 V</text>
<text x="111.3" y="58">• Interfaces with common logic families</text>
<text x="111.3" y="62.9">• Input-output coupling capacitance &lt; 0.5 pF</text>
<text x="111.3" y="67.9">• Industry standard dual-in-line 6 pin package</text>
<text x="111.3" y="72.8">• Compliant to RoHS directive 2002/95/EC and</text>
<text x="114.1" y="76.7">in accordance to WEEE 2002/96/EC</text>
<text x="111.3" y="89">• AC mains detection</text>
<text x="111.3" y="94">• Reed relay driving</text>
<text x="111.3" y="98.9">• Switch mode power supply feedback</text>
<text x="17.3" y="102.6">The 4N25 family is an industry standard single channel</text>
<text x="17.3" y="106.5">phototransistor coupler. This family includes the 4N25,</text>
<text x="111.3" y="103.9">• Telephone ring detection</text>
<text x="17.3" y="110.4">4N26, 4N27, 4N28. Each optocoupler consists of gallium</text>
<text x="111.3" y="108.8">• Logic ground isolation</text>
<text x="111.3" y="113.7">• Logic coupling with high frequency noise rejection</text>
<text x="17.3" y="114.3">arsenide infrared LED and a silicon NPN phototransistor.</text>
<text x="111.3" y="126.1">• UL1577, file no. E52744</text>
<text x="111.3" y="131">• BSI: EN 60065:2002, EN 60950:2000</text>
<text x="111.3" y="136">• FIMKO: EN 60950, EN 60065, EN 60335</text>
</g>
<g font-size="2.8">
<text x="19.8" y="148.1">PART</text>
<text x="143.6" y="148.1">REMARKS</text>
<text x="19.8" y="152.5">4N25</text>
<text x="138.6" y="152.5">CTR &gt; 20 %, DIP-6</text>
<text x="19.8" y="156.9">4N26</text>
<text x="19.8" y="161.3">4N27</text>
<text x="138.6" y="156.9">CTR &gt; 20 %, DIP-6</text>
<text x="138.6" y="161.3">CTR &gt; 10 %, DIP-6</text>
<text x="19.8" y="165.7">4N28</text>
<text x="138.6" y="165.7">CTR &gt; 10 %, DIP-6</text>
<text x="19.8" y="183.1">PARAMETER</text>
<text x="82.7" y="183.1">TEST CONDITION</text>
<text x="122.8" y="183.1">SYMBOL</text>
<text x="150.7" y="183.1">VALUE</text>
<text x="178.6" y="183.1">UNIT</text>
<text x="19.8" y="187.5">INPUT</text>
<text x="19.8" y="191.9">Reverse voltage</text>
<text x="127.3" y="191.9">V</text>
<text x="154.6" y="191.9">5</text>
<text x="181.1" y="191.9">V</text>
<text x="19.8" y="196.3">Forward current</text>
<text x="127.9" y="196.3">I</text>
<text x="153.8" y="196.3">60</text>
<text x="179.8" y="196.3">mA</text>
<text x="19.8" y="200.7">Surge current</text>
<text x="89.2" y="200.7">t ≤ 10 μs</text>
<text x="126.3" y="200.7">I</text>
<text x="154.6" y="200.7">3</text>
<text x="181.1" y="200.7">A</text>
<text x="19.8" y="209.5">OUTPUT</text>
<text x="19.8" y="205.1">Power dissipation</text>
<text x="126" y="205.1">P</text>
<text x="153.1" y="205.1">100</text>
<text x="179.5" y="205.1">mW</text>
<text x="19.8" y="213.9">Collector emitter breakdown voltage</text>
<text x="125.8" y="213.9">V</text>
<text x="153.8" y="213.9">70</text>
<text x="181.1" y="213.9">V</text>
<text x="19.8" y="218.3">Emitter base breakdown voltage</text>
<text x="125.8" y="218.3">V</text>
<text x="154.6" y="218.3">7</text>
<text x="181.1" y="218.3">V</text>
<text x="19.8" y="225">Collector current</text>
<text x="89.6" y="227.2">t ≤ 1 ms</text>
<text x="127.7" y="227.2">I</text>
<text x="127.7" y="222.8">I</text>
<text x="153.1" y="227.2">100</text>
<text x="153.8" y="222.8">50</text>
<text x="179.8" y="222.8">mA</text>
<text x="179.9" y="227.2">mA</text>
<text x="19.8" y="231.6">Power dissipation</text>
<text x="126" y="231.6">P</text>
<text x="153.1" y="231.6">150</text>
<text x="179.5" y="231.6">mW</text>
<text x="17.3" y="264.9">www.vishay.com</text>
<text x="17.3" y="268.1">132</text>
<text x="64.2" y="264.9">For technical questions, contact: optocoupleranswers@vishay.com</text>
<text x="161.9" y="264.9">Document Number: 83725</text>
<text x="170.5" y="268.1">Rev. 1.8, 07-Jan-10</text>
</g>
<text font-size="2.6" x="78.8" y="177.5">(1)</text>
<text font-size="2.4" x="154.1" y="53.6">RMS</text>
<g font-size="2.4" fill="#231f20">
<text x="68.7" y="54.8">A</text>
<text x="73.3" y="54.5">1</text>
<text x="92.7" y="54.5">6</text>
<text x="96.3" y="54.8">B</text>
<text x="68.6" y="62.2">C</text>
<text x="73.3" y="62.2">2</text>
<text x="92.7" y="62.1">5</text>
<text x="96.3" y="62.2">C</text>
<text x="66.8" y="69.2">NC</text>
<text x="73.2" y="69.2">3</text>
<text x="92.6" y="69.2">4</text>
<text x="96.3" y="69.2">E</text>
</g>
<text font-size="2.3" x="25.6" y="82">21842</text>
<g font-size="2.1">
<text x="128.6" y="196.8">F</text>
<text x="129" y="192.4">R</text>
<text x="127" y="201.2">FSM</text>
<text x="127.8" y="205.6">diss</text>
<text x="127.5" y="214.4">CEO</text>
<text x="127.5" y="218.8">EBO</text>
<text x="128.4" y="223.3">C</text>
<text x="128.4" y="227.7">C</text>
<text x="127.8" y="232.1">diss</text>
</g>
<text font-size="1.3" fill="#231f20" x="67.1" y="86.3">i179004-5</text>
</svg>
